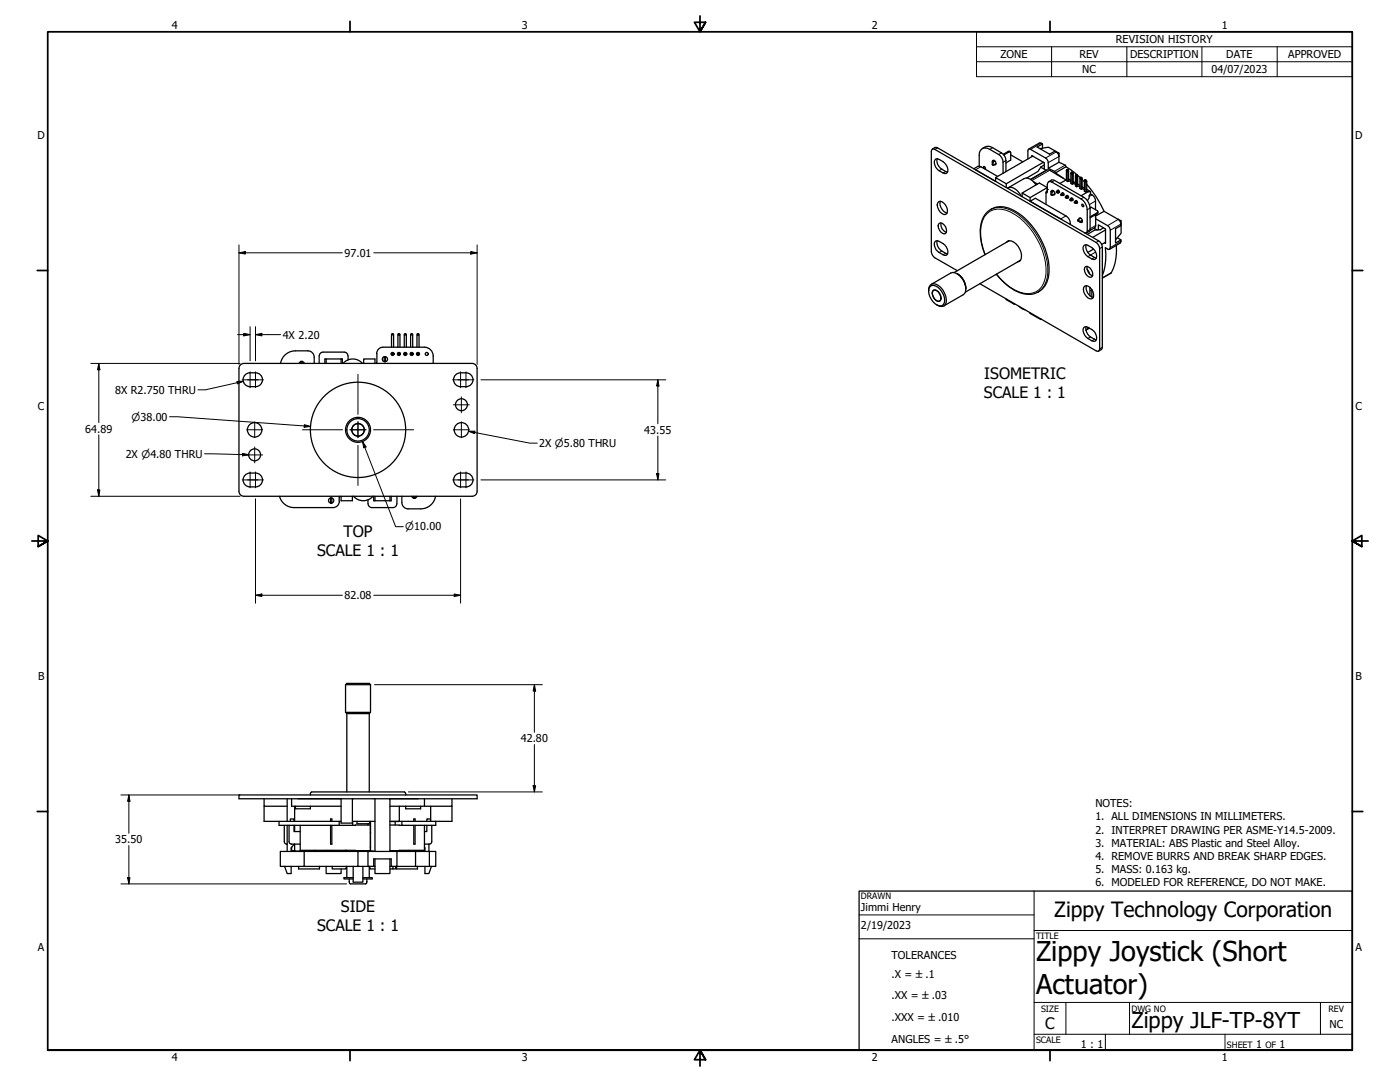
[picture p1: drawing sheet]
<svg xmlns="http://www.w3.org/2000/svg" width="559mm" height="432mm" viewBox="0 0 559 432" stroke-linecap="round" stroke-linejoin="round" font-family="sans-serif">
<!-- layer: Visible (ANSI) -->
<g fill="none" stroke="#000" stroke-width=".51">
<path d="M372.2 59.5l1-.6 1 .1 64.3 37.1a3.3 3.3 0 0 1 1.5 2.5v40l-.1 .6-1.4 .9M392 59.3a3.3 3.3 0 0 1 4.2-.4l3.5 2.1a3.6 3.6 0 0 1 1.8 3.1v4.4M410.6 59.5l4.6-2.5 .9 .5-2.1 1.2 4.9 2.8 2.2-1.2 1.2 1.1 .4 1.1M415.1 59.3l3.4-.6 4.2 2.5h-.5M416.1 57.5v1.6M373.6 63.4a5 5 0 0 1 4.7 4.9l-.7 .9a4.5 4.5 0 0 1-4.4-5.4zM374.1 63.4a4.8 4.8 0 0 0 4.1 5.3M388.7 67.4l2.1-1.1 7.4 4.1M390.8 66.3v-4.3a2.58 2.58 0 0 1 1.3-2.7 2.58 2.58 0 0 1 3 .3l3.5 2.1a3.9 3.9 0 0 1 1.8 3v4.5M392.7 67.2l-.1-.7 .2-.1 .5 .5-.1 .6M396 64.5l.4 .2M396.1 64.5l.1-.4a1.13 1.13 0 0 1 1.1 .3 1.13 1.13 0 0 1 .2 1.2l-.7 .1"/>
<path d="M396.9 64l-.9 .5v1.2l.4 .3M397.1 64.3l-.7 .4v1.3l1.2-.7M397.4 72.4v-1.5l4.2 2.4M400.7 61.8l2-1.2 .7 .1v3.2l-1.9 1.1M402.1 75.1a3.8 3.8 0 0 1 4.9 2.1l.7 1.1M403.2 60.6l-.5-.3-2.3 1.3M403.4 61.8l4.8 2.8M408 78.5v-1.5l6.8-4 3.2 1.9v1.5l-.5 .2v4.9M408 77l3.2 1.9M411.9 62.5v-.4l4.9 2.9v2.5M412.2 62.3l-14.8 8.6M412.5 72.5l1.6 1"/>
<path d="M413.5 73.8a4.1 4.1 0 0 0-4.8-2.5l-6.4 3.7M415.4 66.7l2.2 1.2M416.4 64.8l-14.8 8.5v1.5M416.8 65.8l-1.3 .8-1.2 1.9-4.5 2.6M417.5 77l.5-.5 .2-3.5 .4-.5h.6l12.3 6.9a5.5 5.5 0 0 1 2.5 4.3v8.6l-.4 .7-.7-.1M417.6 68l-6.2 3.6 6.6-3.8 1 .1 2.8 1.8M418 74.9l-6.8 4v1.4M418.4 67.2l2.5 1.2 .4 .6M418.6 72.5l1.6-.7 .7 .2 11.7 6.7a5.3 5.3 0 0 1 2.5 4.4v8.5l-.3 .7-1.2 .7M419.5 76.5l.4 .2M419.5 76.5l.2-.4a1.08 1.08 0 0 1 1.1 .5 1.08 1.08 0 0 1-.1 1.3l-.5-.2M420.4 76l-.9 .5v1.2l.4 .3"/>
<path d="M420.6 76.3l-.7 .4v1.3l1.2-.7M421.3 69l3.2 2.2M421.8 69.6l3.7 2.2M421.9 76.2l-.3 .3 .5 .3M422.1 76.1l.1-.2a.7 .7 0 0 1 .6 1l-.7 .1-.5-.5M422.1 76.8v.2M422.5 75.9l-.6 .3 .6 .4M422.5 76.6v.4l.4-.3M422.5 76.6l-.4 .2M422.7 62.5v2.3l-4.3 2.4a4.1 4.1 0 0 0-.6-3.8l-6.9-4-.3 .1-.3 .7v3.2M422.7 64.8l2.4 1.1 .3 .6M422.7 61.2v1.3"/>
<path d="M422.8 76.3l-.3 .3M423.7 77.3l-.3 .3 .5 .3M423.9 77.2l.1-.3a.8 .8 0 0 1 .6 1.1h-.7l-.5-.4M423.9 77.9v.1M424.2 77l-.5 .3 .5 .3M424.2 77.6v.4l.5-.3M424.2 77.6l-.3 .3M424.6 77.4l-.4 .2M425.3 78.6l.3 .5h.5M425.4 66.5l2 1.3 3.8 3 .6 .1M425.4 66.5l-4.1 2.5M425.5 78.3l-.2 .3 .3 .3"/>
<path d="M425.6 68.1l.2-.4 .4 .2v.5l.3-.2v4.1l-.3 .2-.6-.4v-4l.6 .3v4.1M425.6 78.2l.2-.2 .6 .3 .1 .4-.4 .3M425.6 71.8l-2.6 1.4M425.6 78.9v.2M425.8 67.7l.6 .1M426 78l-.5 .3 .6 .3M426.1 78.6v.5l.4-.3M426.1 78.6l-.5 .3M426.2 67.9l.2-.1 .1 .4M426.5 78.4l-.4 .2M426.5 72.1l.9 .5M426.5 71.6l.9 .3"/>
<path d="M427.3 79.3l-.3 .3 .5 .3M427.4 69.1l.2-.4 .4 .3v.4l.4-.2v4.1l-.4 .2-.6-.3v-4.1l.6 .3v4.1M427.5 79.2l.1-.2 .6 .4v.6l-.7 .1-.5-.5M427.5 79.9v.2M427.6 68.7l.6 .1M427.9 79l-.6 .3 .6 .4M427.9 79.7v.4l.4-.3M427.9 79.7l-.4 .2M428 69l.2-.2 .2 .4M428.2 79.4l-.3 .3M428.4 73.1l.9 .5M428.4 72.5l.9 .5"/>
<path d="M429.3 70.1l.1-.4 .4 .3v.4l.3-.2v4.2l-.3 .1-.5-.3v-4.1l.5 .3v4.1M429.4 69.7l.6 .1M429.8 70l.2-.2 .1 .4M430.1 74.2l.9 .5M430.1 73.5l.9 .5M431 71.2l.2-.4 .4 .2v.5l.3-.2v4.1l-.3 .2-.6-.4v-4l.6 .3v4.1M431.6 71l.2-.1 .1 .4M431.9 75.2l.9 .5M431.9 74.5l.9 .6M431.9 71.6l.9 .9M432.8 72.2l.1-.4 .5 .3v.4l.4-.2v4.2l-.4 .1-.6-.3v-4.1l.6 .3v4.1M432.9 71.8l.7 .1"/>
<path d="M433.4 72.1l.2-.2 .2 .4M433.8 73.5a44.4 44.4 0 0 1 6.9 10.8M433.8 76.2l.5 .3M433.8 75.6l1.5 .9M434.3 76.5h1v.8l-.6 .7v1l-.7 1.1M434.3 76.5l-2.8 1.6M435.2 77.4a3.2 3.2 0 0 1 2.1 2.8v3.5M373.2 96.5l.4-.4a4.9 4.9 0 0 1 4.7 4.9l-.7 .9a5 5 0 0 1-4.7-4.9zM374.1 96.1a4.8 4.8 0 0 0 4.1 5.2M374.6 89.5l.4-.4a2.73 2.73 0 0 1 2.4 4.1 2.83 2.83 0 0 1-2.8-3.7zM374.6 80.5a3.3 3.3 0 0 1 3.5 4.1l-.7 1a3.6 3.6 0 0 1-3.1-4.6zM375.3 80.3a4 4 0 0 0 2.7 4.7"/>
<path d="M375.6 89a3.3 3.3 0 0 0 2.2 3.7M401.6 96.8a2.12 2.12 0 0 1 3.1-.1 6.6 6.6 0 0 1 2.7 7.1l-1.3 .7M402.6 96.1l-.1 .2M402.8 96.1l-22 12.7M423.4 87.4l-12.2-7.1 2.1-1.2 12.1 7.1a3.7 3.7 0 0 1 1.8 3.4M428.8 80.7l.5 .5M429.1 80.4l-.3 .3 .5 .3M429.3 80.3l.1-.3a.8 .8 0 0 1 .6 1.1l-.7-.1M429.6 80.1l-.5 .3 .5 .3 .4-.2M430.1 80.8l-.8 .2M430.1 87.8v.3l1.1 .7 .9-.5M430.6 87.5l.4-.6a1.19 1.19 0 0 1 .7 1.9l-.4-.1"/>
<path d="M431.2 88.4v.4M431.4 87.1l-1.3 .7 1.1 .6 .8-.5M431.9 81.5a.7 .7 0 0 1 .5 1l-.5-.3zM432.6 98.1l.4-.4a5 5 0 0 1 4.7 4.9l-.6 .9a4.5 4.5 0 0 1-4.5-5.4zM433.2 93h.1M433.5 97.7a4.9 4.9 0 0 0 4.1 5.3M435.1 82.9l.4-.2 2.7 1.6-.2 .6-2.9 1.7M436.5 99.4l-2.4 1.4M436.7 91.1l1.2 .7M437.3 86.7v3.9l-2.3 1.4M437.3 85.7v1M437.3 86.7h.1"/>
<path d="M437.3 87.3l4.8 2.7 .9 1.3 .2 7.5-.4 .7-.3 .1-1.3-.7a23.8 23.8 0 0 1-1.2 11.1M438.2 84.5l-.2 .8-2.9 1.6M438.4 91.7v-2l2.9 1.7v5.7l-.4-.2M440.4 90.9l-1.2 .8-2.3 .1-2.9 1.7M440.7 84.3l5.6 3.3 .8 .8 .3 1v.6l-2.1 1.2v5.8l2.1-1.2-.1 1-4.5 2.7M440.7 84.3l-3.4 1.9M441.3 96.6l-1.6 .9M441.3 91.8l-5.2 2.9M445.6 97.9a18 18 0 0 1-2.2 11.2l-3.4 1.9M446 94.9l1.4 .9M446.3 87.6l1.2 .5v5l-2.2 2.6M447.5 88.1l-.3 .4"/>
<path d="M370.6 116.1a2.31 2.31 0 0 1 1.1-2.6 2.31 2.31 0 0 1 2.8 .4 7.1 7.1 0 0 1 2.9 7.5 2.34 2.34 0 0 1-3.6 .3M371.2 114.4a3.4 3.4 0 0 1 4.7 2 3.9 3.9 0 0 1 0 5.6 4.8 4.8 0 0 1-4.7-3.6 4.1 4.1 0 0 1 0-4zM371.7 113.5l7.8-4.5a4.5 4.5 0 0 1 5 2.8 4.5 4.5 0 0 1 0 5.8l-7.8 4.5M372.6 115.8a2.89 2.89 0 0 1 2.5 4.3 2.89 2.89 0 0 1-2.5-4.3zM382 109.2a6.9 6.9 0 0 1 3.5 6.1M382.1 108l-9-5.1a3.2 3.2 0 0 1-1.4-2.4v-40l.5-1 .4-.1 64.9 37.4a3.2 3.2 0 0 1 1.4 2.4v40l-.4 .9-1-.1-46.4-26.8M393.2 101.7a18.7 18.7 0 0 1-.6-15.2 8.2 8.2 0 0 1 11.8-2.7 29 29 0 0 1 14.3 24.8 8.4 8.4 0 0 1-12.5 7.9 23.4 23.4 0 0 1-8.6-7.1M401.6 119.3v.3l3.2 1.8M407.2 104l-.2 .1M407.3 103.9l-22 12.7M432.9 114.2a3.3 3.3 0 0 1 3.6 4l-.3 .7a1.81 1.81 0 0 1-2.6-.7 3.3 3.3 0 0 1-.7-4zM433.3 106.4a2.76 2.76 0 0 1 2.4 4.2 2.76 2.76 0 0 1-2.4-4.2z"/>
<path d="M433.6 114a4 4 0 0 0 2.8 4.7M433.9 107.4l1 1.9M434 106.3a3.3 3.3 0 0 0 2.1 3.7M435 114.7v3.3M435.2 114.9l-.2 .1M435.8 115.6v3M156.3 138.6v-5h.8v5M156.3 133.6l.1-.4h.6l.1 .4M158.8 138.6v-5h.8v5M158.8 133.6l.1-.4h.6l.1 .4M161.4 138.6v-5h.8v5M161.4 133.6l.1-.4h.6l.1 .4"/>
<path d="M163.9 138.6v-5h.8v5M163.9 133.6l.1-.4h.6l.1 .4M166.4 138.6v-5h.9v5M166.4 133.6l.2-.4h.5l.2 .4M404.8 121.2v.2l.2-.1M406.7 122.2l2.4 1.4M411.2 124.8v.3l4.2 2.4 .2-.1M415.4 127.3v.2M432.6 130.7l.4-.3a4.9 4.9 0 0 1 4.7 4.9l-.6 .9a5 5 0 0 1-4.8-4.9zM433.5 130.4a4.8 4.8 0 0 0 4.1 5.2M434.3 130.7l-.8 1.1 1.3-.9M97.6 149.8l.5-.4a5.3 5.3 0 0 1 4.5-.5 2.76 2.76 0 0 1 2.2 3 2.76 2.76 0 0 1-2.8 2.4 4.4 4.4 0 0 1-4.4-1l-.6-1.8z"/>
<path d="M117.9 140a6 6 0 0 0-5.9 5M117.9 140l5.6 .1 1.4 .9 .5 1.5M119.4 145.1a1.05 1.05 0 0 1 1-.9 1.05 1.05 0 0 1 1.1 .9M120.1 144.2v.8M120.1 144.5h.5M120.6 144.2v.8M125.4 142.6v2.4M127.4 142v3M127.4 142l.7-1.2 .8-.3h8.5l1.2 .6 .3 .9M130.2 143.3h-.5v1.7M136.1 143.3h-5.9v1.7M136.1 143.3v1.7"/>
<path d="M136.1 143.3h.6v1.7M138.9 142v1.6M144.7 145.1a5.1 5.1 0 0 0-7.8 0M145.2 145v-1.7h4.5v1.7M150.4 141.1l.5-1.6 1.4-.9h17.1a3.5 3.5 0 0 1 3.5 3.5v2.9M150.4 144.6l-.2 .4M150.4 141v3.5M153.4 142.3v2M153.4 142.6h.5M153.4 144.1h.5M153.9 142.3v2M156.3 141h.8v.5h-.8z"/>
<path d="M156.3 141l.7 .1M156.4 141.1l-.1 .4M156.4 141.4l.7 .1M157 141.1v.3M157.1 141l-.1 .1M158.8 141h.8v.5h-.8zM158.8 141l.7 .1M158.9 141.1l-.1 .4M158.9 141.4l.7 .1M159.5 141.1v.3M159.6 141l-.1 .1M161.4 141h.8v.5h-.8z"/>
<path d="M161.4 141l.7 .1M161.5 141.1l-.1 .4M161.5 141.4l.7 .1M162.1 141.1v.3M162.2 141l-.1 .1M163.9 141h.8v.5h-.8zM163.9 141l.7 .1M164 141.1l-.1 .4M164 141.4l.7 .1M164.6 141.1v.3M164.7 141l-.1 .1M166.4 141h.9v.5"/>
<path d="M166.4 141l.7 .1 .2 .4h-.9zM166.6 141.1v.3h.5M166.6 141.4l-.2 .1M167.3 141l-.2 .1M181.6 149.8l.5-.4a5.3 5.3 0 0 1 4.6-.5 2.76 2.76 0 0 1 2.1 3 2.76 2.76 0 0 1-2.8 2.4 4.4 4.4 0 0 1-4.4-1l-.6-1.8zM190.4 147l-.5-1.4-1.5-.6h-91l-1 .3-.7 .7-.3 1v49M190.4 147.1v48.9M95.4 196.1l.6 1.4 1.4 .6h91l1.5-.6 .5-1.4M97.6 189.8l.5-.4a5.3 5.3 0 0 1 4.5-.5 2.76 2.76 0 0 1 2.2 3 2.76 2.76 0 0 1-2.8 2.4 4.4 4.4 0 0 1-4.4-1l-.6-1.8zM111.6 198.1a6 6 0 0 0 5.8 4.5M132 198.7v2.1M132 199h.5"/>
<path d="M132.5 198.7v2.1M135.6 198l-.2 .5a3.6 3.6 0 0 1-.9 3.5l-1.6 .6h-15.5M136.1 198.1v1.7h4.6v-1.7M141.1 198a5.1 5.1 0 0 0 7.8 0M146.9 199.5v1.5M149.2 198.1v1.7h6.9v-1.7M149.7 198.1v1.7M155.6 198.1v1.7M158.4 198.1v2.9M160.4 198.1a4.9 4.9 0 0 0 .6 4l.8 .7 1.1 .3M164.4 198a1.05 1.05 0 0 0 1 .9 1.05 1.05 0 0 0 1-.9M165.2 198.1v.8"/>
<path d="M165.2 198.6h.5M165.7 198.1v.8M173.8 198.1a6 6 0 0 1-5.9 5h-5M181.6 189.8l.5-.4a6.4 6.4 0 0 1 5.1-.3 2.76 2.76 0 0 1 1.5 3.1 2.76 2.76 0 0 1-2.7 2.1 4.4 4.4 0 0 1-4.4-1l-.6-1.8zM132 200.5h.5M146.9 201.1l.3 .9 1.2 .6h8.5l1.2-.6 .3-.9M137.9 273.2h10M137.9 273.2l.5-.5h9l.5 .5M137.9 273.2v11.1M147.9 273.2v11.1l-.5 .4M137.9 284.3h10M137.9 284.3l.5 .4"/>
<path d="M138.4 284.7h9M138.4 284.7v31.3M147.4 284.7v31.3M105.4 318.8v3h9.2M114.6 318.8v9M116.4 318.8v3h19.7M118.9 318.8h30.8M123.9 316.5v.7M124.4 316h37M124.4 316.1l-.4 .5M140.7 318.8v9.7h-4.6v-9.7h-40.7v-1.6h95v1.6h-34.8h11.3M149.7 318.8h5.9v21"/>
<path d="M149.7 318.8v21M161.4 316.1l.5 .5M161.9 316.5v.7M169.4 318.8v3M180.4 318.8v3h-24.8M105.4 321.8v6h6M111.9 339.8h9.5v6h-9.5zM113.5 329.4v6.5l.3 .7 .8 .3M114.6 329.4v10.4M115.4 329.4l.1 6.9 .9 .6h3.4M115.9 327.8v-1h1.4v1M116.4 338.1v1.4h1.2"/>
<path d="M117.3 329.4v2.5h2.5M117.5 336.9l-1.3 1.5v1.4M117.6 336.9v2.8h3.6M117.6 321.8v6M117.6 329.4v2.5M117.8 339.7l-.1 .1M117.9 321.8v1h6v-1M119.8 329.4v10.1l6-.2M120.1 339.7v.1M121.2 339.5v.3M121.4 339.8h21.5v6h-21.5M124.2 339.7h5.4"/>
<path d="M124.2 339.5v.3M126.7 339.7v.1M127.6 339.7v.1M128.1 339.7v.1M129.6 339.7v.1M129.6 339.7h5.7M130.4 339.3v.4M130.4 339.5h2M131.1 339.5v.2M132 329.4v7.5h.5v-7.5M132 327.8v-1h.5v1M132.4 339.3v.4"/>
<path d="M135.3 339.7v.1M135.4 327.8h-24v1.6l36.4-.2v10.3l-28-.2M136.1 327.8h-.7v1.6M137.4 339.7v.1M137.9 339.3v.4h-2.6M138 339.3l.4 .2M138.4 339.3v.5M140.7 327.8h9M140.8 327.8v1.6M142.5 327.8v.9h5v-.9M142.9 339.8h4M143.4 339.5v.3"/>
<path d="M146.4 339.5v.3M146.9 328.7v.5M147.4 339.5v.3M147.8 329.4h.1M147.8 339.3h.1M147.8 338.3h.1M147.8 332.2h.1M147.8 332.1h.1M147.8 331h.1M147.8 329.7l.1 .1M147.9 327.8v11.9h1.8M147.9 330.8h-.1"/>
<path d="M148.4 339.8h10M148.4 339.8h-1.5v6h2.3v-3h6.9v3h.8M148.4 339.7v.1M155.6 329.2l4.8 .2M157.7 339.7h7.3M157.7 327.9v1.3M157.7 339.5v.3M158.2 339.7v.1M159.1 327.8l-3.5 .1M159.4 321.8v6h-3.8M159.4 327.8h1v1.6h13.5v-1.6M161.9 321.8v1h6v-1"/>
<path d="M163.8 339.7v.1M165.1 339.5l-.1 .3M165.2 329.4v7.5h.5v-7.5M165.2 327.8v-1h.5v1M165.9 339.8h8v6h-8zM165.9 339.8h-7.5v6h-1.5M168 339.5l.1 .3M168.2 339.5l-.2 .2M169.4 339.3l-13.8 .2M169.4 329.4v10.1l-6-.2M169.4 338.1l.2 1.7M169.4 336.9h2"/>
<path d="M170.4 327.8v-1h1.4v1M170.4 329.4v2.5h-1M171.2 336.9v2.9M171.4 339.8v6M171.9 321.8v6M172.3 329.4v6.5l-.2 .7-.7 .3M180.4 321.8v6h-20M113.6 345.8l1 2.8h1.6v-2.8M119.2 345.8v1h8.3v-1M130.2 345.8v2.8h5.9v-1.8M132.6 345.8v1h5.6v-1M138.4 345.8v4.5"/>
<path d="M139.4 350.8v1.4l.6 .5h5.9l.5-.5v-1.4M141 350.3h-3.7v.5h3.7M141 345.8v6.2h3.8v-6.2M142.9 345.8h4M144.8 350.3h3.7v.5h-3.7M146.4 351.8h.1M147.4 345.8v4.5M147.6 345.8v1h2.1M149.2 345.8h.5M149.7 342.8v5.8h5.9v-5.8M155.6 345.8h.5M156.8 345.8v1h-1.2"/>
<path d="M157.9 345.8v1h-1.1M158.3 345.8v1h8.3v-1M158.4 345.8h7.5M169.6 345.8v2.8h1.6l1-2.8"/>
<circle cx="153.6" cy="143.4" r="1.05"/>
<circle cx="156.7" cy="141.3" r=".6"/>
<circle cx="159.2" cy="141.3" r=".6"/>
<circle cx="161.8" cy="141.3" r=".6"/>
<circle cx="164.3" cy="141.3" r=".6"/>
<circle cx="166.8" cy="141.3" r=".6"/>
<circle cx="170.3" cy="141.3" r=".6"/>
<circle cx="101.6" cy="171.5" r="2.89"/>
<circle cx="142.9" cy="171.5" r="2.51"/>
<circle cx="142.9" cy="171.5" r="4.5"/>
<circle cx="142.9" cy="171.5" r="5"/>
<circle cx="142.9" cy="171.5" r="19"/>
<circle cx="184.2" cy="161.5" r="2.38"/>
<circle cx="184.2" cy="171.5" r="2.89"/>
<circle cx="101.6" cy="181.5" r="2.38"/>
<circle cx="132.2" cy="199.7" r="1.05"/>
</g>
<!-- layer: Visible Narrow (ANSI) -->
<g fill="none" stroke="#000" stroke-width=".4">
<path d="M374.2 59l-1.1 .6M396.2 58.9l-1.1 .7M415.5 57.1l-4.1 2.5M375.9 67.5l-1.1 .6M377.4 68.5l-1 .5M391.5 66.5l-2.1 1.3M399.7 61l-1.1 .7M401.5 64.1l-1.1 .6M402.4 60.5l.3 .1M403.6 61.9l-.2 .1M418 76.5l-.5 .3M419 67.9l-7.1 4.1"/>
<path d="M420.9 72l-1.1 .6M421.6 60.6l-4.3 2.5M422.7 62.5l-4.3 2.4M425.1 65.9l-4.2 2.5M432.6 78.7l-1.1 .7M435.9 77.8l-1.2 .6M395.4 83.6a10.2 10.2 0 0 1 10.4 1.6 29.5 29.5 0 0 1 12.4 23.8 9.6 9.6 0 0 1-3.9 7.6M425.4 86.2l-2 1.2M427.2 89.2l-.3 .2M435.1 83.1l-1.1 .6M435.1 91.6l-1.1 .7M437.3 80.2l-2.5 1.5"/>
<path d="M437.3 90l-2.2 1.3M438 84.9v.4M438.5 96.1l-1 .7M440 98.6l-1.1 .6M446.3 87.6l-4.2 2.4M447.4 89.4l-4.2 2.5M447.4 96.3l-4.2 2.5M375.9 100.2l-1.1 .6M377.4 101.1l-1 .6M393.3 101.6a18.6 18.6 0 0 1-.5-14.9 7.4 7.4 0 0 1 10.6-2.1 28.4 28.4 0 0 1 14.1 24.5 7.6 7.6 0 0 1-7 8.1 17.4 17.4 0 0 1-12.7-7.8M435.8 115.7l-.8 .4M436.9 102.7l-1.1 .6"/>
<path d="M437.3 100.6l-3.1 1.8M443.6 108.8l-3.6 2.1M435.3 134.5l-1.1 .6M436.9 135.4l-1.1 .6M440 138.6l-1.1 .6"/>
</g>
<!-- layer: Visible (ANSI) -->
<circle cx="418" cy="75.6" r=".25" fill="#000"/>
<!-- layer: Border (ANSI) -->
<g fill="none" stroke="#000" stroke-width=".7">
<path d="M139.7 8.5v4.2M279.4 6.3v6.4l-2.2-3.8h4.4l-2.2 3.8 2.2-3.8M419.1 8.5v4.2M14.9 107.9h4.1M539.8 107.9h4.1M12.7 215.9h6.3l-3.8-2.2v4.4l3.8-2.2-3.8 2.2M546.1 215.9h-6.3l3.8-2.2v4.4l-3.8-2.2 3.8 2.2M14.9 323.8h4.1M539.8 323.8h4.1M19 419.1v-406.4h520.8v406.4h-520.8h520.8M139.7 419.1v4.2M419.1 419.1v4.2"/>
<path d="M281.6 422.9l-2.2-3.8 2.2 3.8h-4.4l2.2-3.8v6.3"/>
</g>
<!-- layer: Title (ANSI) -->
<path d="M412.7 355.6v63.5M342.9 365.1h69.8M342.9 374.6h69.8M412.7 371.3h127.1M412.7 412.7h127.1M412.7 400h127.1M425.4 400v12.7M441.2 412.7v6.4M450.8 400v12.7M488.9 412.7v6.4M527 400v12.7" fill="none" stroke="#000" stroke-width=".4"/>
<path d="M342.9 355.6h196.9v63.5h-196.9z" fill="none" stroke="#000" stroke-width=".51"/>
<!-- layer: Symbol (ANSI) -->
<path d="M389.8 18.7v-6h150v6M419.7 18.7v11.9M449.8 18.7v11.9M479.7 18.7v11.9M509.8 18.7v11.9M539.8 18.7h-150v5.9M539.8 18.7v11.9h-150v-6M389.8 24.6h150" fill="none" stroke="#000" stroke-width=".4"/>
<!-- layer: Dimension (ANSI) -->
<g fill="none" stroke="#000" stroke-width=".4">
<path d="M95.4 97.7v47.7M190.4 97.7v47.7M95.4 100.9l2.5-.5v1zM95.4 100.9h41.3M149.2 100.9h41.2M187.9 100.4l2.5 .5-2.5 .5zM94.8 133.5h5M97.3 133l2.5 .5-2.5 .5zM99.8 130.4v13.6M102 133.5l2.5-.5v1zM102 133.5h10M102 130.4v13.6"/>
<path d="M36.3 145h59.5M39.4 145l.5 2.6h-1zM39.4 145v23.7M94.6 152.2l2.6-.1-2.4 1.1zM97.2 152.1l-15.2 3.5h-3M192 151.6h73.7M262.6 151.6l.4 2.5h-.9zM262.6 151.6v17.5M39.4 173.5v24.6M67.7 166.3h3l53.3 3.9M121.5 169.5l2.5 .7-2.6 .3zM144.7 176.2l1.4 2.2-.9 .3z"/>
<path d="M144.7 176.2l13.2 34h3.1M187 172.1h2.5l-.1 .9zM187 172.1l24.5 4.7h2.9M262.6 174v17.5M36.3 198.1h59.5M38.9 195.5h1l-.5 2.6zM81.7 181.1l17.6 .4M96.8 180.9l2.5 .6-2.5 .4zM102 199.1v41.6M183.8 199.1v41.6M192 191.5h73.7M262.1 189h.9l-.4 2.5z"/>
<path d="M102 237.6l2.5-.6v1.1zM102 237.6h34.7M149.2 237.6h34.6M181.3 237l2.5 .6-2.5 .5zM149.5 273.2h67M213.3 273.2l.5 2.6h-1zM213.3 273.2v19M213.3 297.1v18.9M48.3 317.2h47.5M51.4 317.2l.5 2.6h-1zM51.4 317.2v15.3M163 316h53.5"/>
<path d="M212.8 313.6h1l-.5 2.4zM51.4 337.4v15.3M48.3 352.7h90.1M50.9 350.3h1l-.5 2.4z"/>
</g>
<g fill="#000">
<path d="M95.4 100.9l2.5-.5v1z" fill-rule="evenodd"/>
<path d="M187.9 100.4l2.5 .5-2.5 .5z" fill-rule="evenodd"/>
<path d="M97.3 133l2.5 .5-2.5 .5z" fill-rule="evenodd"/>
<path d="M102 133.5l2.5-.5v1z" fill-rule="evenodd"/>
<path d="M39.4 145l.5 2.6h-1z" fill-rule="evenodd"/>
<path d="M94.6 152.2l2.6-.1-2.4 1.1z" fill-rule="evenodd"/>
<path d="M262.6 151.6l.4 2.5h-.9z" fill-rule="evenodd"/>
<path d="M121.5 169.5l2.5 .7-2.6 .3z" fill-rule="evenodd"/>
<path d="M144.7 176.2l1.4 2.2-.9 .3z" fill-rule="evenodd"/>
<path d="M187 172.1h2.5l-.1 .9z" fill-rule="evenodd"/>
<path d="M38.9 195.5h1l-.5 2.6z" fill-rule="evenodd"/>
<path d="M96.8 180.9l2.5 .6-2.5 .4z" fill-rule="evenodd"/>
<path d="M262.1 189h.9l-.4 2.5z" fill-rule="evenodd"/>
<path d="M102 237.6l2.5-.6v1.1z" fill-rule="evenodd"/>
<path d="M181.3 237l2.5 .6-2.5 .5z" fill-rule="evenodd"/>
<path d="M213.3 273.2l.5 2.6h-1z" fill-rule="evenodd"/>
<path d="M51.4 317.2l.5 2.6h-1z" fill-rule="evenodd"/>
<path d="M212.8 313.6h1l-.5 2.4z" fill-rule="evenodd"/>
<path d="M50.9 350.3h1l-.5 2.4z" fill-rule="evenodd"/>
</g>
<!-- layer: Center Mark (ANSI) -->
<g fill="none" stroke="#000" stroke-width=".4">
<path d="M96.6 151.6h6.4M98.8 151.6h6.4M99.8 148.4v6.3M102 148.4v6.3M142.9 149.4v16M180.7 151.6h6.3M182.8 151.6h6.4M183.8 148.4v6.3M184.1 158.4v6.3M186 148.4v6.3M98.5 171.5h6.3M101.7 168.3v6.4"/>
<path d="M101.7 178.4v6.3M120.7 171.5h16M139.7 171.5h6.3zM142.9 168.3v6.4zM142.9 177.7v16M149.1 171.5h16M181 171.5h6.3M181 161.5h6.3M184.1 168.3v6.4M96.6 191.5h6.4M98.5 181.5h6.3M98.8 191.5h6.4"/>
<path d="M99.8 188.3v6.4M102 188.3v6.4M180.7 191.5h6.3M182.8 191.5h6.4M183.8 188.3v6.4M186 188.3v6.4"/>
</g>
<g font-size="10.9">
<text x="413.5" y="383.5">Zippy Joystick (Short</text>
<text x="413.5" y="396.6">Actuator)</text>
</g>
<text font-size="8.7" x="451.6" y="410.2">Zippy JLF-TP-8YT</text>
<text font-size="8.4" x="420.8" y="365.8">Zippy Technology Corporation</text>
<g font-size="6.3">
<text x="392.9" y="151.4">ISOMETRIC</text>
<text x="392.7" y="158.9">SCALE 1 : 1</text>
<text x="137.1" y="214.2">TOP</text>
<text x="126.6" y="221.7">SCALE 1 : 1</text>
<text x="136.1" y="364">SIDE</text>
<text x="126.6" y="371.5">SCALE 1 : 1</text>
<text x="417.2" y="410.8">C</text>
</g>
<g font-size="4.3">
<text x="68.6" y="11.7">4</text>
<text x="208.3" y="11.7">3</text>
<text x="348" y="11.7">2</text>
<text x="487.7" y="11.7">1</text>
<text x="445.4" y="17.3">REVISION HISTORY</text>
<text x="399.3" y="23.2">ZONE</text>
<text x="430.8" y="23.2">REV</text>
<text x="451" y="23.2">DESCRIPTION</text>
<text x="489.5" y="23.2">DATE</text>
<text x="514.1" y="23.2">APPROVED</text>
<text x="432" y="29.2">NC</text>
<text x="483.6" y="29">04/07/2023</text>
<text x="15" y="55.6">D</text>
<text x="540.9" y="55.6">D</text>
<text x="137.5" y="102.5">97.01</text>
<text x="112.8" y="135.1">4X 2.20</text>
<text x="45.9" y="157.2">8X R2.750 THRU</text>
<text x="15.1" y="163.5">C</text>
<text x="541" y="163.5">C</text>
<text x="34" y="172.7">64.89</text>
<text x="257.1" y="173.1">43.55</text>
<text x="215.3" y="178.4">2X ⌀5.80 THRU</text>
<text x="50.2" y="182.6">2X ⌀4.80 THRU</text>
<text x="137.5" y="239.1">82.08</text>
<text x="15.2" y="271.5">B</text>
<text x="541.1" y="271.5">B</text>
<text x="207.9" y="296.2">42.80</text>
<text x="437.2" y="322.2">NOTES:</text>
<text x="437.2" y="327.4">1. ALL DIMENSIONS IN MILLIMETERS.</text>
<text x="437.2" y="332.7">2. INTERPRET DRAWING PER ASME-Y14.5-2009.</text>
<text x="46" y="336.6">35.50</text>
<text x="437.2" y="337.9">3. MATERIAL: ABS Plastic and Steel Alloy.</text>
<text x="437.2" y="343.1">4. REMOVE BURRS AND BREAK SHARP EDGES.</text>
<text x="437.2" y="348.4">5. MASS: 0.163 kg.</text>
<text x="437.2" y="353.6">6. MODELED FOR REFERENCE, DO NOT MAKE.</text>
<text x="343.7" y="363.5">Jimmi Henry</text>
<text x="343.7" y="370.9">2/19/2023</text>
<text x="15.1" y="379.4">A</text>
<text x="355.9" y="382.8">TOLERANCES</text>
<text x="541" y="379.4">A</text>
<text x="355.9" y="390.2">.X = ±.1</text>
<text x="355.9" y="398.8">.XX = ±.03</text>
<text x="355.9" y="407.5">.XXX = ±.010</text>
<text x="530.6" y="410.1">NC</text>
<text x="355.9" y="416.1">ANGLES = ±.5°</text>
<text x="431.4" y="418.3">1 : 1</text>
<text x="501.3" y="418.3">1</text>
<text x="510.7" y="418.3">1</text>
<text x="68.6" y="423.3">4</text>
<text x="208.3" y="423.3">3</text>
<text x="348" y="423.3">2</text>
<text x="487.7" y="423.3">1</text>
</g>
<g font-size="4.1">
<text x="52.5" y="167.8">⌀38.00</text>
<text x="161.7" y="211.7">⌀10.00</text>
</g>
<g font-size="3.5">
<text x="343.7" y="358.9">DRAWN</text>
<text x="413.5" y="374.6">TITLE</text>
<text x="415.5" y="403.9">SIZE</text>
<text x="451.6" y="403.9">DWG NO</text>
<text x="530.3" y="403.9">REV</text>
<text x="413.5" y="416.1">SCALE</text>
<text x="489.7" y="418.3">SHEET</text>
<text x="505.1" y="418.3">OF</text>
</g>
</svg>
